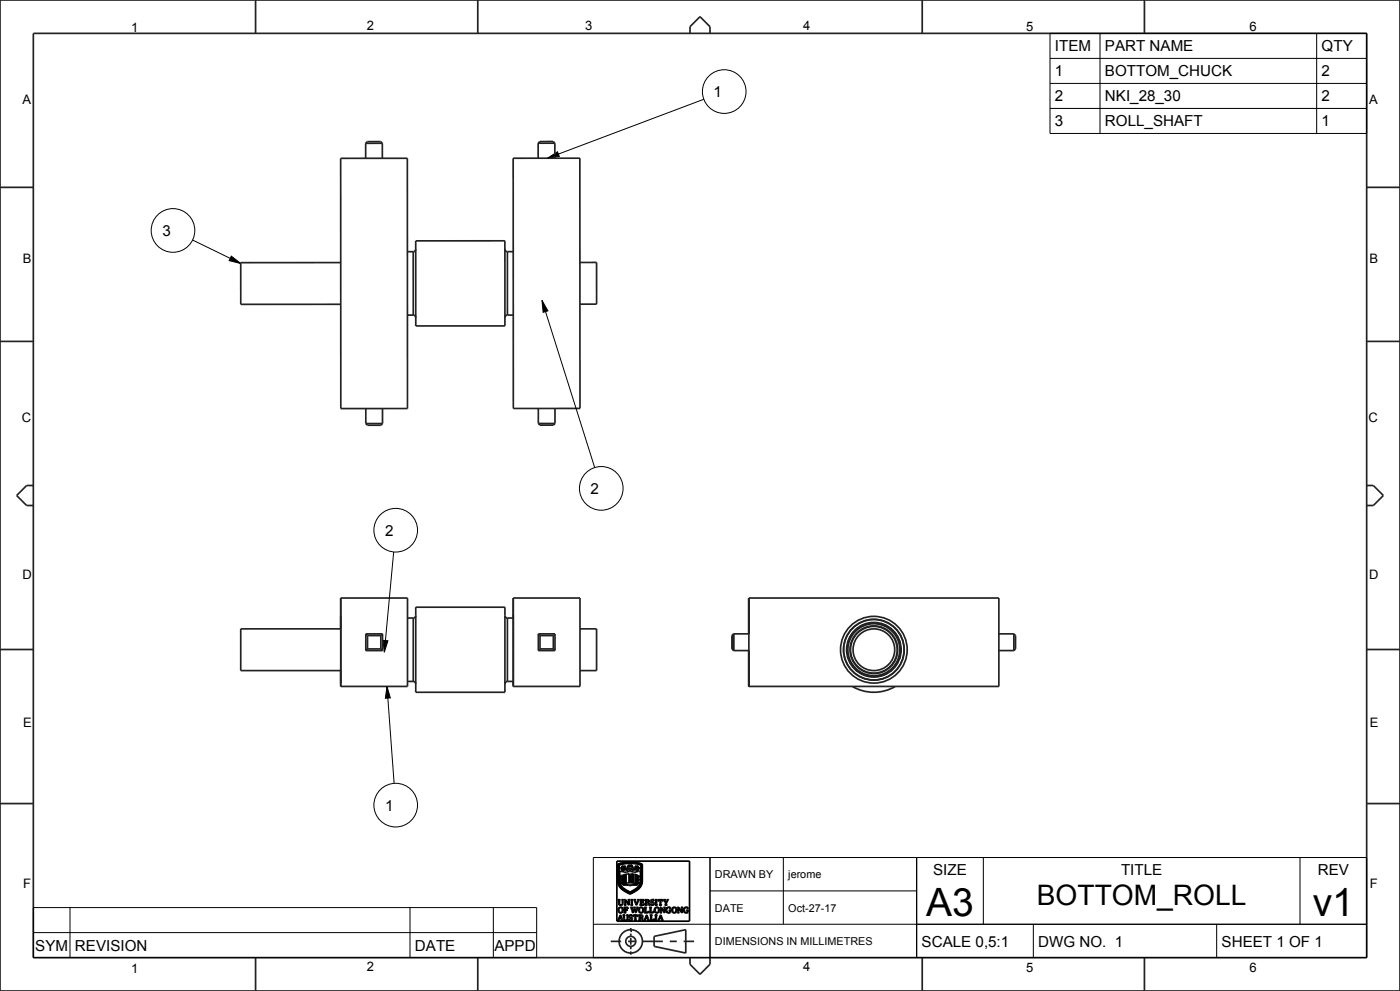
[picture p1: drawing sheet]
<svg xmlns="http://www.w3.org/2000/svg" width="420mm" height="297mm" viewBox="0 0 420 297" stroke-linecap="round" stroke-linejoin="round" font-family="sans-serif">
<g fill="none" stroke="#000" stroke-width=".51">
<path d="M185.1 258.1h21.8v18h-21.8zM185.3 259l1.5-.5 1.8-.2 2.2 .2 1.9 .5-.1 5.6-.3 1-.9 .9-2.4 1.4-1.8-.9-1.1-1-.7-1.6zM185.4 259.1l1.7-.5 2.1-.2 2 .2 1.4 .5v5.4l-.4 1.1-.9 .9-2.3 1.3-1.8-1-1.1-.9-.6-1.6zM185.6 259.2l1.5-.5 1.7-.1 2 .1 1.7 .5-.2 5.8-.8 1.2-1.9 1.2a1.1 1.1 0 0 1-1.6-.2l-1.6-1.1-.7-1.2zM185.8 259.3l1.4-.4 1.8-.1 1.8 .1 1.5 .4-.2 5.7-.9 1.2-2.1 1.3-2.2-1.3-1-1.2zM186.6 259.5l.4 .4 .5-.4-.2 .7 .3 .6-.5-.2-.6 .3 .2-.5-.5-.2 .5-.2zM186.7 259.6l.1 .4zM187.3 259.7l.1-.1-.2 .3zM188.4 259.2l.5 .1 .1 .4 .2-.4 .4-.1-.1 .6 .6 .2-.3 .3h-.5l-.3 .7-.3-.7-.7-.3 .6-.2zM188.6 259.4l.3 .3zM189.2 259.4h.3l-.3 .3zM189.5 259.9l.5 .1z"/>
<path d="M190.6 259.6l.3 .3zM191 259.9l-.5-.4v.4l.2 .3-.3 .6 .6-.2 .2 .3h.4l-.3-.5M191 259.9h.1M191 259.9l.4-.4v.6l.5 .1-.6 .2M191.4 259.6l-.2 .4zM185.4 269.6h.7l-.2 .2v1.1l.4 .3 .4-.3v-1l-.2-.3h.6l-.2 .2-.2 1.3-.5 .2-.5-.2-.1-1.3zM185.8 273.2h.1M185.9 272.1l.4-.1 .3 .3 .1 .8-.3 .4-.6-.3zM185.9 261.2l1.8 .2 1.4-.2 1.2 .2 1.8-.2v3.2l-.5 1.1-.9 .9-1.7 .9-1.9-1.1-.7-.7-.4-.9zM186.1 274.5v.1a.3 .3 0 0 1 .2 .3 .3 .3 0 0 1-.4 .3zM186.1 274.2l.9 1.6h-.8l.3-.1-.2-.5h-.5l-.2 .5 .2 .1h-.5zM186.3 260.2h.1"/>
<path d="M186.3 260.2l.3-.1zM186.3 264.5h.2zM186.3 262.6l.2 .1zM186.3 263.3l.4 .3-.2 .3-.3-.3zM186.3 262.4l.4 .2-.3 .4-.2-.3zM186.3 264.2l.4 .2-.3 .4-.2-.3zM186.7 260.6l.1-.1-.2 .3zM186.8 262.2h.2l-.1 2.9 2.1 .2 2.2-.2v-2.6l-.1 2.5-.1-2.8h.3v2.1a.68 .68 0 0 1-.1 .9 .68 .68 0 0 1-.9 0l-1.3 .2-2.2-.2zM186.8 274.2h.7l-.2 .2v1l.5 .4 .4-.4v-.9l-.3-.3h.6l-.2 .2-.2 1.3-.5 .2-.4-.2-.1-1.3zM186.9 260.5l.4-.3-.1 .2zM187.1 260.6h.1M187.1 271.9h1.3v.5l-.4-.4a.34 .34 0 0 0-.5 .3 .34 .34 0 0 0 .4 .4l.2-.3v.7l-.5-.3v.6l.2 .2h-.7l.2-.3v-1.2z"/>
<path d="M187.2 262.1l-.1 2.7zM187.3 269.6h.4l.9 1.3v-1l-.2-.3h.6l-.3 .3v1.4l-1.1-1.4v1.1l.3 .3h-.6l.2-.3v-1.1zM187.3 262l1.6 .1v.1l-.3-.1 .3 .2v.2l-.3-.1 .3 .2v.2l-.3-.1 .3 .3h-.3l.3 .3-.3-.1 .3 .2v.2l-.3-.1 .3 .2-.3 .1 .3 .3h-.3l.3 .1v.2l-.3-.1 .3 .4h-1.6zM187.4 264.1l.3 .1M187.4 264.1l.1 .1M187.4 262.8h.5zM187.4 264.4h.5zM187.4 263.9h.5zM187.4 262.5h.5zM187.4 263.6h.5zM187.4 263.1h.5zM187.4 262.2h.5z"/>
<path d="M187.5 264.2h.1M187.5 263.4h.3M187.5 260.2l.9 .8-.7-.3zM187.7 264.2h-.2M187.7 264.2h.2h-.4M187.8 263.3l-.3 .1M187.8 263.3h.1M187.8 263.3v.1M188.1 260l.4-.1zM188.7 263.5h.1M188.8 260.2l.5 .1-.4 .1zM188.8 274.3l.9-.1v.4l-.4-.3-.4 .2 .8 .7-.3 .6-.8 .1v-.5l.5 .4 .5-.3-.9-.6z"/>
<path d="M189.1 262.1l1.7-.1v2.6l-1.7 .1zM189.2 269.6h.7l-.2 .2v1.2l.2 .3h-.7l.2-.3v-1.2zM189.4 263l.9 .1zM189.4 262.2l.9 .1zM189.4 263.5l.9 .2zM189.4 262.7l.9 .1zM189.4 262.7h.1M189.4 263.8l.9 .1zM189.4 264l.9 .2zM189.4 263.8h.1M189.4 263.2l.8 .2M189.4 263.2v.1"/>
<path d="M189.4 262.4l.9 .2zM189.4 263.3l.9 .1M189.4 264.3l.9 .2zM190 274.2h1.3v.5l-.5-.4v1.4l.2 .1h-.8l.3-.1v-1.4l-.6 .4zM190.1 269.6h.7l-.2 .2 .4 1.2 .4-1.1-.2-.3h.6l-.8 1.7zM190.2 262.6h.1M190.2 264.4h.1M190.2 263.4h.1M190.3 272.5l-.5 1.1-.7-1.7h.7l-.2 .2 .3 1.1 .4-.9-.3-.4h.7l-.2 .2 .3 1.1 .1-.4M190.3 272.5h.1M190.3 272.5l.5 1.1 .7-1.7h-.6l.2 .2-.1 .6M190.4 260.2h.1l-.1 .4-.7 .4z"/>
<path d="M190.8 260.2l.3 .3zM190.8 260.2h.1M190.9 271.3h.1M190.9 262.1l.1 2.7zM190.9 260.1l.3 .3zM190.9 272.8h.1M191.1 265h.1M191.2 260.5l.3 .3zM191.3 260.4h.1M191.4 263.5l.4-.1a.25 .25 0 0 1 .1 .3 .25 .25 0 0 1-.3 .1l.1-.2zM191.4 264.4l.4-.1v.5h-.2l.1-.2zM191.4 262.6l.4-.2v.6h-.2l.1-.3z"/>
<path d="M191.4 260.1l.4 .1zM191.5 274.2l1.3 .2v.4l-.4 .2 .3 .2 .4 .7-.4-.1-.2-.6-.3-.1h-.2v.6l.3 .1h-.8l.3-.1v-1.3zM191.8 262.4h.1M191.9 269.6h1.3v.5l-.5-.4a.32 .32 0 0 0-.3 .3 .32 .32 0 0 0 .2 .4l.3-.3v.6l-.2-.2h-.3a.44 .44 0 0 0 .1 .5 .44 .44 0 0 0 .5 .1l.3-.3v.5h-1.4l.3-.5-.1-1zM192 272.1l.5-.1 .3 .3v.8l-.3 .4-.6-.4zM192 274.3l.5 .1v.5l-.5 .1zM193.3 271.9h.7l-.3 .2v1.4l.6-.1 .3-.4v.6h-1.4l.3-.2v-1.3zM193.7 271.1l-.2 .2h.7l-.2-.2M193.7 271.1v-1.3l-.2-.2 1 .1 .3 .4-.4 .3 .3 .2 .3 .7-.4-.1-.3-.7h-.4v.6M193.7 271.1h.1M193.9 269.7l.6 .1-.1 .5-.5 .1zM193.9 271.1h.1"/>
<path d="M194 274.5v.3a.24 .24 0 0 1 .1 .4 .24 .24 0 0 1-.4-.1zM194 274.2l.9 1.6h-.8l.2-.1-.1-.5h-.5l-.2 .5 .2 .1h-.5zM194.8 271.9h.7l-.2 .2v1.4l.5-.1 .3-.4a.5 .5 0 0 1-.2 .6 .5 .5 0 0 1-.6 0h-.5l.2-.4v-1.1zM194.9 274.2h.8l-.2 .2v1.4l.5-.1 .2-.4 .1 .5h-1.3l.2-.1v-1.3zM195.3 269.8l.9-.2v.5l-.4-.4-.4 .2 .8 .7-.2 .6-.8 .1v-.5l.5 .4 .4-.3-.9-.6zM196.4 274.2h.8l-.3 .2v1.3l.3 .1h-.8l.3-.1v-1.3zM196.5 269.6h.7l-.2 .2v1.2l.2 .3h-.7l.3-.2v-1.2zM196.8 272.1l.4-.1 .3 .3v.7l-.2 .5h-.4l-.3-.3zM197.5 269.6h.8a.4 .4 0 0 1 .5 .1 .4 .4 0 0 1 .1 .4l-.6-.4v1.4l.2 .2h-.7l.2-.2v-1.4l-.5 .4zM198 271.9a1.64 1.64 0 0 1 1.2 1.2l.1 .1v-1l-.3-.3h.7l-.3 .3v1.4l-1.1-1.4v1.1l.3 .3h-.6l.2-.5v-1zM198.1 274.5l.3 .7h-.5zM198.2 274.2l.8 1.6h-.7l.2-.1-.1-.5h-.5l-.2 .5 .2 .1h-.5z"/>
<path d="M199 269.6h.7l-.2 .2 .1 .3a.27 .27 0 0 0 .4 .2 .27 .27 0 0 0 .2-.4l-.2-.3h.6l-.7 1v.5l.3 .2h-.8l.3-.2v-.5zM200 272.1l1.1-.2v.5l-.4-.4-.4 .1-.3 .7 .2 .5 .4 .2 .3-.1v-.5l-.2-.1h.6l-.2 .7-.6 .1-.6-.3-.2-.6zM202 272.1l.4-.1 .3 .3 .1 .8-.4 .4-.6-.3zM203.2 271.9a1.51 1.51 0 0 1 1.3 1.2l.1-.9-.3-.3h.6l-.2 .3v1.4l-1.2-1.4 .1 1.1 .2 .3h-.6l.2-.7v-.8zM205.3 272.1l1.1-.2v.5l-.7-.4-.4 .8 .2 .5 .4 .2 .3-.1v-.5l-.3-.1h.7l-.2 .7-.6 .1-.6-.3-.2-.6z"/>
<circle cx="189" cy="260" r=".16"/>
<circle cx="186.2" cy="272.8" r=".83"/>
<circle cx="186.4" cy="263.6" r=".1"/>
<circle cx="187" cy="260.2" r=".17"/>
<circle cx="192.3" cy="272.8" r=".82"/>
<circle cx="197" cy="272.7" r=".82"/>
<circle cx="202.3" cy="272.7" r=".82"/>
</g>
<path d="M164.2 47.4l3.1-1.9 .5 1.4zM69.4 76.8l2.8 2.2-3.5-.9zM162.6 90l1.8 3.2-1.5 .4zM114.9 191.9l1.5 .1-1.1 3.5zM116.1 205.7l1 3.5-1.5 .1z" fill="#000"/>
<g fill="none" stroke="#000" stroke-width=".3">
<path d="M315 10h95v30h-95zM315 17.5h95M330 10v30M395 10v30M211.1 29.8l-46.9 17.6M315 25h95M315 32.5h95M164.2 47.4l3.1-1.9 .5 1.4zM57.8 71.9l14.4 7.1M69.4 76.8l2.8 2.2-3.5-.9zM162.6 90l1.8 3.2-1.5 .4zM162.6 90l15.8 50.1"/>
<path d="M118.1 165.4l-2.8 30.1M114.9 191.9l1.5 .1-1.1 3.5zM116.1 205.7l1 3.5-1.5 .1zM116.1 205.7l2.1 29.1M178 257h232v30h-232zM213 257v30M235 257v20M275 257v30M295 257v20M390 257v20M10 272h151v15h-151zM10 279.5h151"/>
<path d="M21 272v15M123 272v15M148 272v15M178 277h232M213 267h62M310 277v10M365 277v10"/>
<circle cx="217.3" cy="27.4" r="6.5"/>
<circle cx="51.9" cy="69.1" r="6.5"/>
<circle cx="118.7" cy="158.9" r="6.5"/>
<circle cx="180.4" cy="146.4" r="6.5"/>
<circle cx="118.7" cy="241.3" r="6.5"/>
</g>
<g fill="none" stroke="#222226" stroke-width=".51">
<path d="M0 0h420v297h-420zM10 10h400v277h-400zM76.7 0v10M143.3 0v10M207 10v-2l3-3 3 3v2M276.7 0v10M343.3 0v10M0 56.2h10M102.2 47.4h20v75h-20zM109.7 42.9v4.5M114.7 42.9l-.5-.5h-4l-.5 .5M114.7 42.9v4.5"/>
<path d="M114.7 42.9h-5M154 47.4h20v75h-20zM161.4 42.9l.1 4.5M166.4 42.9l-.5-.5h-4l-.5 .5M166.4 42.9l.1 4.5M166.4 42.9h-5M410 56.2h10M124.7 74.7l-.2 .5-.5 .2v19l.5 .3 .2 .5M151.5 74.7l.2 .5 .5 .2v19l-.5 .2-.2 .6M0 102.3h10M410 102.3h10M109.7 122.4v4.5"/>
<path d="M114.7 122.4v4.5M114.7 126.9l-.5 .5h-4l-.5-.5M114.7 126.9h-5M161.5 122.4v4.5M166.5 122.4v4.5M166.5 126.9l-.5 .5h-4l-.5-.5M166.5 126.9h-5M10 145.5h-2l-3 3 3 3h2M410 145.5h2l3 3-3 3h-2M102.2 179.2h20v26.5h-20zM154 179.2h20v26.5h-20zM224.6 179.2h75.1v26.5h-75.1z"/>
<path d="M0 194.7h10M109.7 190v5M109.7 190l.5 .5M109.7 195h5M109.7 190h5M110.2 190.5v4M110.2 194.5l-.5 .5M110.2 194.5h4M110.2 190.5h4M114.2 190.5v4M114.2 194.5l.5 .5M114.7 190l-.5 .5"/>
<path d="M114.7 190v5M122.2 185.2h1.8M124 185.2v19M124.7 184.5l-.2 .5-.5 .2M151.5 184.5l.2 .5 .5 .2M152.2 185.2h1.8M152.2 185.2v19M161.5 195h5M161.5 190h5M161.5 190l.5 .5M161.5 190v5M162 194.5h4"/>
<path d="M162 190.5h4M162 194.5l-.5 .5M162 190.5v4M166 194.5l.5 .5M166 190.5v4M166.5 190l-.5 .5M166.5 190v5M219.7 190.5v4M220.1 195h4.6M220.1 190h4.6M220.1 190l.1 5M220.2 190l-.6 .5v4l.6 .5"/>
<path d="M254 194.2l.2 .5-.2 .5M254.2 196.6l.3 .3v.5M254.4 191.9l.1 .5-.3 .5M255 198.7l.4 .3 .1 .5M255.5 189.9l-.4 .8M257.2 188.3l-.7 .6M259.2 187.1l-.8 .4M261.4 186.6l-.4 .2-.4-.1 .2 .1M263.8 186.7l-.5 .1-.4-.2 .4 .2M265.5 187.4l-.4-.3 .4 .3 .5 .1M265.5 187.5h.4M267.1 188.2l.1 .1"/>
<path d="M267.1 188.3l.3 .4 .4 .2M267.2 188.3l.6 .6M267.8 188.9h.1M267.9 188.9h.1M268.7 189.9l.2 .5M268.7 199.6h.1M268.7 189.9h.1M268.8 189.9l.1 .5 .4 .3M268.8 199.5l-.1 .1M268.9 190.4l.4 .4M269.3 198.7l-.4 .3-.1 .5M269.3 198.7h.1"/>
<path d="M269.3 190.8h.1M269.8 197v.5M269.8 197.5h.1M269.8 191.9h.1M269.8 191.9l.1 .1M269.8 196.9l.3-.3-.3 .4 .1 .5M269.8 192.5l.3 .4M269.8 192v.5l.4 .4M269.8 192v.4M270.1 192.9h.1M270.1 196.5v.1M270.1 196.5h.1"/>
<path d="M270.2 194.8l.1 .4M270.3 194.3l-.1 .5 .1 .4M270.3 194.3l-.1 .4M270.3 194.2v.1M270.3 195.2h.1M270.3 194.2h.1M299.7 195h4.5M299.7 190h4.5M304.2 190l.5 .5v4l-.5 .5M304.2 190v5M410 194.7h10M122.2 204.2h1.8"/>
<path d="M124 204.2l.5 .2 .2 .6M152.2 204.2l-.5 .2-.2 .6M152.2 204.2h1.8M256.5 200.6l.7 .6M258.4 201.9l.8 .4M261 202.6l-.5 .1 .5-.1 .4 .3M263.5 202.6l-.6 .3 .4-.3 .5 .1M265.9 201.9l-.4 .1M266 201.9l-.5 .1-.4 .3 .4-.3M267.8 200.6l-.6 .6M267.8 200.6l-.4 .2-.3 .4M267.9 200.6h-.1"/>
<path d="M267.9 200.6h.1M0 240.8h10M410 240.8h10M189.2 279.1h.1M189.2 278.1v1M189.2 279.8v.7M76.7 287v10M143.3 287v10M183.2 282.1h3.2M188.4 282.1h2.1M189.2 281.1v2M189.2 283.8v.7"/>
<path d="M189.2 285.1v1M192.6 282.1h6.3M196.2 280.6l9.5-2v7l-9.5-2zM200.9 282.1h2.1M205.1 282.1h3.1M207 287v2l3 3 3-3v-2M276.7 287v10M343.3 287v10"/>
<circle cx="262.2" cy="194.7" r="8"/>
<circle cx="262.2" cy="194.7" r="8.2"/>
<circle cx="262.2" cy="194.7" r="9.1"/>
<circle cx="262.2" cy="194.7" r="7.2"/>
<circle cx="262.2" cy="194.7" r="7.8"/>
<circle cx="189.2" cy="282.1" r="3.5"/>
<circle cx="189.2" cy="282.1" r="1.5"/>
</g>
<!-- layer: 02___PRT_ALL_AXES -->
<g fill="none" stroke="#222226" stroke-width=".51">
<path d="M102.2 78.7h-30v12.5h30M124 75.4h-1.8M124.7 72.2h26.8v25.5h-26.8zM154 75.4h-1.8M174 78.7h5v12.5h-5M124 94.4h-1.8M154 94.4h-1.8M102.2 184.7v20M102.2 188.5h-30v12.5h30M124.7 182h26.8v25.5h-26.8zM154 184.2v21M174 188.5h5v12.5h-5"/>
<path d="M255.8 205.8a12.8 12.8 0 0 0 12.7 0"/>
<circle cx="262.2" cy="194.7" r="7"/>
<circle cx="262.2" cy="194.7" r="10"/>
<circle cx="262.2" cy="194.7" r="6.3"/>
</g>
<g font-size="11.7">
<text x="277.8" y="274.5">A3</text>
<text x="393.8" y="274.4">v1</text>
</g>
<text font-size="8.5" x="311" y="271.3">BOTTOM_ROLL</text>
<g font-size="4.6">
<text x="316.5" y="15.3">ITEM</text>
<text x="331.5" y="15.3">PART NAME</text>
<text x="396.5" y="15.3">QTY</text>
<text x="316.5" y="22.8">1</text>
<text x="331.5" y="22.8">BOTTOM_CHUCK</text>
<text x="396.5" y="22.8">2</text>
<text x="214.1" y="29.2">1</text>
<text x="316.5" y="30.3">2</text>
<text x="331.5" y="30.3">NKI_28_30</text>
<text x="396.5" y="30.3">2</text>
<text x="316.5" y="37.8">3</text>
<text x="331.5" y="37.8">ROLL_SHAFT</text>
<text x="396.5" y="37.8">1</text>
<text x="48.7" y="70.8">3</text>
<text x="177.2" y="148.1">2</text>
<text x="115.5" y="160.7">2</text>
<text x="115.5" y="243">1</text>
<text x="279.9" y="262.3">SIZE</text>
<text x="336.3" y="262.3">TITLE</text>
<text x="395.3" y="262.3">REV</text>
<text x="10.6" y="285">SYM</text>
<text x="22.5" y="285">REVISION</text>
<text x="124.5" y="285">DATE</text>
<text x="148.3" y="285">APPD</text>
<text x="276.5" y="283.8">SCALE 0,5:1</text>
<text x="311.5" y="283.8">DWG NO. 1</text>
<text x="366.5" y="283.8">SHEET 1 OF 1</text>
</g>
<g font-size="3.9">
<text x="39.4" y="9.7">1</text>
<text x="110.1" y="9.1">2</text>
<text x="175.6" y="9.1">3</text>
<text x="240.9" y="9">4</text>
<text x="307.8" y="9.3">5</text>
<text x="374.8" y="9.3">6</text>
<text x="6.8" y="31.1">A</text>
<text x="410.8" y="31.1">A</text>
<text x="6.8" y="78.9">B</text>
<text x="410.8" y="78.9">B</text>
<text x="6.6" y="126.5">C</text>
<text x="410.6" y="126.5">C</text>
<text x="6.8" y="173.5">D</text>
<text x="410.8" y="173.5">D</text>
<text x="6.9" y="217.9">E</text>
<text x="410.9" y="217.9">E</text>
<text x="7" y="266.3">F</text>
<text x="411" y="266.3">F</text>
<text x="39.4" y="291.7">1</text>
<text x="110.1" y="291.1">2</text>
<text x="175.6" y="291.1">3</text>
<text x="240.9" y="291">4</text>
<text x="307.8" y="291.3">5</text>
<text x="374.8" y="291.3">6</text>
</g>
<g font-size="3.3">
<text x="214.5" y="263.3">DRAWN BY</text>
<text x="236.5" y="263.3">jerome</text>
<text x="214.5" y="273.3">DATE</text>
<text x="236.5" y="273.3">Oct-27-17</text>
<text x="214.5" y="283.3">DIMENSIONS IN MILLIMETRES</text>
</g>
</svg>
